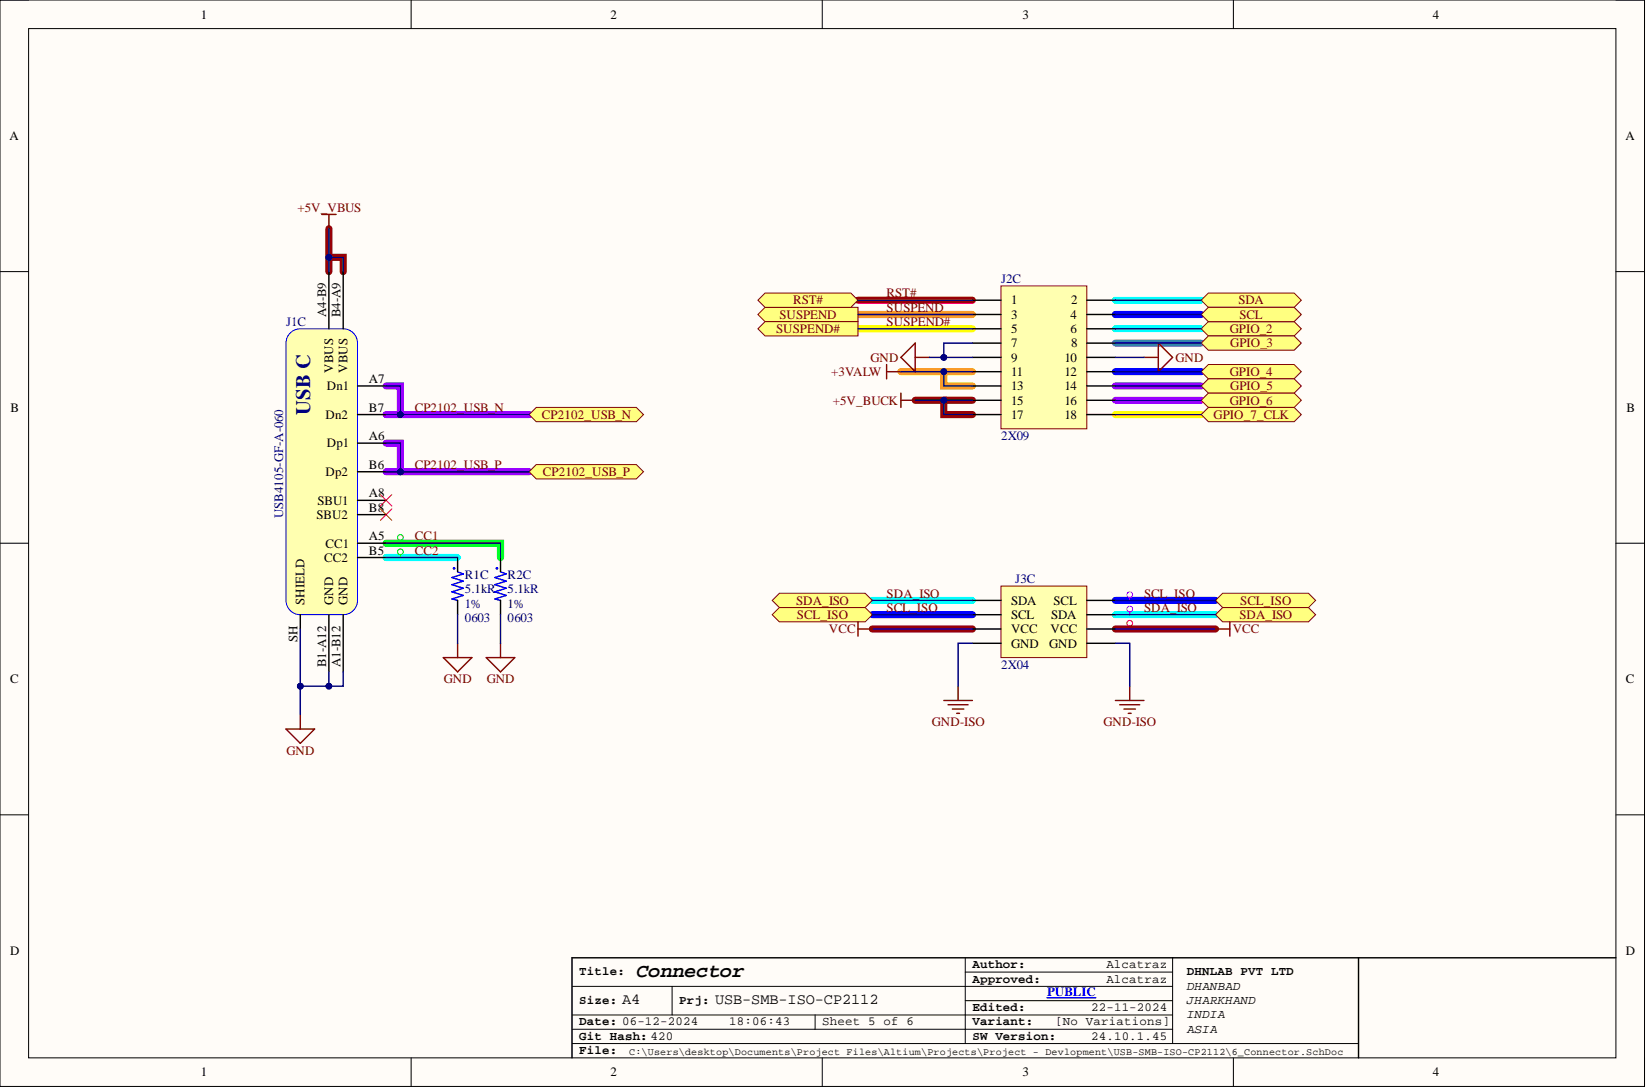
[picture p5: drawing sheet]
<svg xmlns="http://www.w3.org/2000/svg" width="292mm" height="193mm" viewBox="0 0 292 193" stroke-linecap="round" stroke-linejoin="round" font-family="sans-serif">
<path d="M0 0h291.8v192.7h-291.8z" fill-rule="evenodd" fill="#fffcf8"/>
<path d="M0 0h291.8v192.7h-291.8z" fill="none" stroke="#000" stroke-width=".18"/>
<path d="M5.1 5.1h281.7v182.5h-281.7z" fill-rule="evenodd" fill="#fffcf8"/>
<g fill="none" stroke="#000" stroke-width=".18">
<path d="M0 0h5.1M5.1 5.1h281.7v182.5h-281.7zM73 0v5.1M145.9 0v5.1M218.9 0v5.1M286.8 0h5v5.1M0 48.2h5.1M286.8 48.2h5M0 96.3h5.1M286.8 96.3h5M0 144.5h5.1M286.8 144.5h5"/>
<path d="M101.5 174.9h106.6M119.3 174.9v5.1M171.3 172.4h36.8M171.3 177.5h36.8M171.3 169.9v15.2M208.1 169.9v15.2M73 187.6v5.1M101.5 182.6h106.6M101.5 180h106.6M101.5 185.1h139.6M144.6 180v2.6M145.9 187.6v5.1"/>
<path d="M218.9 187.6v5.1M291.8 187.6v5.1"/>
</g>
<path d="M68.5 68.5h2.6v5M68.5 73.5h25.4M68.5 78.6h2.6v5.1M197.9 68.5h15.3M68.5 83.7h25.4" fill="none" stroke="#90f" stroke-width="1.3"/>
<path d="M68.5 96.3h20.3v2.6" fill="none" stroke="#0f0" stroke-width="1.3"/>
<path d="M197.9 53.2h15.3M197.9 58.3h15.3M68.5 98.9h12.7M154.8 106.5h17.8M197.9 109h17.8" fill="none" stroke="#0ff" stroke-width="1.3"/>
<path d="M58.4 40.6v7.6M162.4 71h5.1v2.5h5.1M167.5 71h5.1M154.8 111.6h17.8M197.9 111.6h17.8" fill="none" stroke="#980000" stroke-width="1.3"/>
<path d="M152.3 58.3h20.3M197.9 73.5h15.3" fill="none" stroke="#ff0" stroke-width="1.3"/>
<path d="M152.3 55.8h20.3M159.9 65.9h7.6M172.6 65.9h-5.1v2.6h5.1" fill="none" stroke="#f90" stroke-width="1.3"/>
<path d="M152.3 53.2h20.3" fill="none" stroke="#f00" stroke-width="1.3"/>
<path d="M197.9 55.8h15.3M197.9 65.9h15.3M154.8 109h17.8M197.9 106.5h17.8" fill="none" stroke="#00f" stroke-width="1.3"/>
<path d="M197.9 60.9h15.3" fill="none" stroke="#4a86e8" stroke-width="1.3"/>
<path d="M197.9 71h15.3" fill="none" stroke="#f0f" stroke-width="1.3"/>
<path d="M241.1 169.9v17.7M286.8 169.9h-185.3v17.7" fill="none" stroke="#000" stroke-width=".25"/>
<path d="M185.8 177h8.7" fill="none" stroke="#00f" stroke-width=".25"/>
<path d="M51.3 59.3a2.53 2.53 0 0 1 2-1h7.6a2.53 2.53 0 0 1 2.5 2.6v45.6a2.53 2.53 0 0 1-2.5 2.5h-7.6a2.53 2.53 0 0 1-2.5-2.5v-45.6v-.6z" fill="#ffffb0"/>
<path d="M51.3 59.3a2.53 2.53 0 0 1 2-1h7.6a2.53 2.53 0 0 1 2.5 2.6v45.6a2.53 2.53 0 0 1-2.5 2.5h-7.6a2.53 2.53 0 0 1-2.5-2.5v-45.6v-.6z" fill="none" stroke="#00f" stroke-width=".18"/>
<g fill="none" stroke="#000" stroke-width=".25">
<path d="M63.4 73.5h5.1M63.4 78.6h5.1M63.4 68.5h5.1M63.4 91.3h5.1M63.4 96.3h5.1M63.4 83.7h5.1M63.4 88.7h5.1M63.4 98.9h5.1M81.2 98.9v2.5M88.8 98.9v2.5M53.3 109v2.6M58.4 109v10.2"/>
<path d="M60.9 109v10.2M81.2 106.5v2.5M88.8 106.5v2.5"/>
</g>
<path d="M67.5 87.7l2 2.1M67.5 90.3l2 2M69.5 87.7l-2 2.1M69.5 90.3l-2 2" fill="none" stroke="#f00" stroke-width=".18"/>
<g fill="none" stroke="#0f0" stroke-width=".18">
<path d="M71.1 95.8v.5M71.1 98.4v.5"/>
<circle cx="71.1" cy="95.3" r=".51"/>
<circle cx="71.1" cy="97.9" r=".51"/>
</g>
<path d="M78.7 116.6h5l-2.5 2.6zM81.2 114.1v2.5M86.3 116.6h5.1l-2.6 2.6zM88.8 114.1v2.5M50.8 129.3h5l-2.5 2.5zM53.3 126.8v2.5" fill="none" stroke="#800000" stroke-width=".25"/>
<g fill="none" stroke="#00f" stroke-width=".25">
<path d="M81.2 101.4l1 .4-2 .6 2 .7-2 .6 2 .6-2 .7 2 .6-2 .6 1 .3M88.8 101.4l1 .4-2 .6 2 .7-2 .6 2 .6-2 .7 2 .6-2 .6 1 .3"/>
<circle cx="80.6" cy="100.8" r=".1"/>
<circle cx="88.2" cy="100.8" r=".1"/>
</g>
<path d="M93.9 73.5l1.3-1.2h17.7l1.3 1.2-1.3 1.3h-17.7z" fill-rule="evenodd" fill="#ffff80"/>
<path d="M93.9 73.5l1.3-1.2h17.7l1.3 1.2-1.3 1.3h-17.7z" fill="none" stroke="#800000" stroke-width=".18"/>
<path d="M93.9 83.7l1.3-1.3h17.7l1.3 1.3-1.3 1.2h-17.7z" fill-rule="evenodd" fill="#ffff80"/>
<path d="M93.9 83.7l1.3-1.3h17.7l1.3 1.3-1.3 1.2h-17.7z" fill="none" stroke="#800000" stroke-width=".18"/>
<path d="M57.1 38h2.5M58.4 38v2.6" fill="none" stroke="#800000" stroke-width=".25"/>
<path d="M177.6 104h15.3v12.6h-15.3z" fill-rule="evenodd" fill="#ffffb0"/>
<path d="M177.6 104h15.3v12.6h-15.3z" fill="none" stroke="#800000" stroke-width=".18"/>
<path d="M172.6 111.6h5M172.6 114.1h5M172.6 109h5M172.6 106.5h5M192.9 111.6h5M192.9 114.1h5M192.9 109h5M192.9 106.5h5" fill="none" stroke="#000" stroke-width=".25"/>
<path d="M167.5 124.2h5.1M168.2 125h3.6M169 125.8h2M169.8 126.5h.5M170 121.7v2.5M197.9 124.2h5.1M198.7 125h3.6M199.5 125.8h2M200.2 126.5h.5M200.5 121.7v2.5" fill="none" stroke="#800000" stroke-width=".25"/>
<g fill="none" stroke="#f00" stroke-width=".18">
<path d="M200.5 111.1v.5"/>
<circle cx="200.5" cy="110.5" r=".51"/>
</g>
<path d="M177.6 50.7h15.3v25.4h-15.3z" fill-rule="evenodd" fill="#ffffb0"/>
<path d="M177.6 50.7h15.3v25.4h-15.3z" fill="none" stroke="#800000" stroke-width=".18"/>
<g fill="none" stroke="#000" stroke-width=".25">
<path d="M172.6 55.8h5M172.6 53.2h5M172.6 58.3h5M192.9 55.8h5M192.9 53.2h5M192.9 58.3h5M172.6 60.9h5M172.6 63.4h5M172.6 65.9h5M172.6 68.5h5M172.6 71h5M172.6 73.5h5"/>
<path d="M192.9 60.9h5M192.9 63.4h5M192.9 65.9h5M192.9 68.5h5M192.9 71h5M192.9 73.5h5"/>
</g>
<path d="M159.9 69.7v2.6M159.9 71h2.5" fill="none" stroke="#800000" stroke-width=".25"/>
<path d="M134.5 55.8l1.3-1.3h16.5v2.5h-16.5z" fill-rule="evenodd" fill="#ffff80"/>
<path d="M134.5 55.8l1.3-1.3h16.5v2.5h-16.5z" fill="none" stroke="#800000" stroke-width=".18"/>
<path d="M134.5 58.3l1.3-1.3h16.5v2.6h-16.5z" fill-rule="evenodd" fill="#ffff80"/>
<path d="M134.5 58.3l1.3-1.3h16.5v2.6h-16.5z" fill="none" stroke="#800000" stroke-width=".18"/>
<path d="M134.5 53.2l1.3-1.2h15.2l1.3 1.2-1.3 1.3h-15.2z" fill-rule="evenodd" fill="#ffff80"/>
<path d="M134.5 53.2l1.3-1.2h15.2l1.3 1.2-1.3 1.3h-15.2z" fill="none" stroke="#800000" stroke-width=".18"/>
<path d="M157.3 64.7v2.5M157.3 65.9h2.6M159.9 63.4l2.5-2.5v5zM162.4 63.4h2.6" fill="none" stroke="#800000" stroke-width=".25"/>
<path d="M213.2 58.3l1.2-1.3h15.3l1.2 1.3-1.2 1.3h-15.3z" fill-rule="evenodd" fill="#ffff80"/>
<path d="M213.2 58.3l1.2-1.3h15.3l1.2 1.3-1.2 1.3h-15.3z" fill="none" stroke="#800000" stroke-width=".18"/>
<path d="M213.2 60.9l1.2-1.3h15.3l1.2 1.3-1.2 1.2h-15.3z" fill-rule="evenodd" fill="#ffff80"/>
<path d="M213.2 60.9l1.2-1.3h15.3l1.2 1.3-1.2 1.2h-15.3z" fill="none" stroke="#800000" stroke-width=".18"/>
<path d="M213.2 65.9l1.2-1.2h15.3l1.2 1.2-1.2 1.3h-15.3z" fill-rule="evenodd" fill="#ffff80"/>
<path d="M213.2 65.9l1.2-1.2h15.3l1.2 1.2-1.2 1.3h-15.3z" fill="none" stroke="#800000" stroke-width=".18"/>
<path d="M213.2 68.5l1.2-1.3h15.3l1.2 1.3-1.2 1.2h-15.3z" fill-rule="evenodd" fill="#ffff80"/>
<path d="M213.2 68.5l1.2-1.3h15.3l1.2 1.3-1.2 1.2h-15.3z" fill="none" stroke="#800000" stroke-width=".18"/>
<path d="M213.2 71l1.2-1.3h15.3l1.2 1.3-1.2 1.3h-15.3z" fill-rule="evenodd" fill="#ffff80"/>
<path d="M213.2 71l1.2-1.3h15.3l1.2 1.3-1.2 1.3h-15.3z" fill="none" stroke="#800000" stroke-width=".18"/>
<path d="M213.2 73.5l1.2-1.2h15.3l1.2 1.2-1.2 1.3h-15.3z" fill-rule="evenodd" fill="#ffff80"/>
<path d="M213.2 73.5l1.2-1.2h15.3l1.2 1.2-1.2 1.3h-15.3z" fill="none" stroke="#800000" stroke-width=".18"/>
<path d="M203 63.4h2.6M205.6 60.9l2.5 2.5-2.5 2.5z" fill="none" stroke="#800000" stroke-width=".25"/>
<path d="M213.2 53.2l1.2-1.2h15.3l1.2 1.2-1.2 1.3h-15.3z" fill-rule="evenodd" fill="#ffff80"/>
<path d="M213.2 53.2l1.2-1.2h15.3l1.2 1.2-1.2 1.3h-15.3z" fill="none" stroke="#800000" stroke-width=".18"/>
<path d="M213.2 55.8l1.2-1.3h15.3l1.2 1.3-1.2 1.2h-15.3z" fill-rule="evenodd" fill="#ffff80"/>
<path d="M213.2 55.8l1.2-1.3h15.3l1.2 1.3-1.2 1.2h-15.3z" fill="none" stroke="#800000" stroke-width=".18"/>
<path d="M137 109l1.3-1.2h15.2l1.3 1.2-1.3 1.3h-15.2z" fill-rule="evenodd" fill="#ffff80"/>
<path d="M137 109l1.3-1.2h15.2l1.3 1.2-1.3 1.3h-15.2z" fill="none" stroke="#800000" stroke-width=".18"/>
<path d="M137 106.5l1.3-1.3h15.2l1.3 1.3-1.3 1.3h-15.2z" fill-rule="evenodd" fill="#ffff80"/>
<path d="M137 106.5l1.3-1.3h15.2l1.3 1.3-1.3 1.3h-15.2z" fill="none" stroke="#800000" stroke-width=".18"/>
<g fill="none" stroke="#f0f" stroke-width=".18">
<path d="M200.5 106v.5M200.5 108.5v.5"/>
<circle cx="200.5" cy="105.5" r=".51"/>
<circle cx="200.5" cy="108" r=".51"/>
</g>
<path d="M215.7 106.5l1.3-1.3h15.2l1.3 1.3-1.3 1.3h-15.2z" fill-rule="evenodd" fill="#ffff80"/>
<path d="M215.7 106.5l1.3-1.3h15.2l1.3 1.3-1.3 1.3h-15.2z" fill="none" stroke="#800000" stroke-width=".18"/>
<path d="M215.7 109l1.3-1.2h15.2l1.3 1.2-1.3 1.3h-15.2z" fill-rule="evenodd" fill="#ffff80"/>
<path d="M215.7 109l1.3-1.2h15.2l1.3 1.2-1.3 1.3h-15.2z" fill="none" stroke="#800000" stroke-width=".18"/>
<path d="M68.5 68.5h2.6v5" fill="none" stroke="#000080" stroke-width=".25"/>
<circle cx="71.1" cy="73.5" r=".51" fill="#000080"/>
<circle cx="71.1" cy="73.5" r=".51" fill="none" stroke="#000080" stroke-width=".18"/>
<path d="M68.5 73.5h25.4" fill="none" stroke="#000080" stroke-width=".25"/>
<circle cx="71.1" cy="73.5" r=".51" fill="#000080"/>
<circle cx="71.1" cy="73.5" r=".51" fill="none" stroke="#000080" stroke-width=".18"/>
<path d="M68.5 78.6h2.6v5.1" fill="none" stroke="#000080" stroke-width=".25"/>
<circle cx="71.1" cy="83.7" r=".51" fill="#000080"/>
<circle cx="71.1" cy="83.7" r=".51" fill="none" stroke="#000080" stroke-width=".18"/>
<path d="M58.4 40.6v7.6M68.5 96.3h20.3v2.6M68.5 98.9h12.7M53.3 111.6v10.1M81.2 109v5.1M88.8 109v5.1" fill="none" stroke="#000080" stroke-width=".25"/>
<circle cx="53.3" cy="121.7" r=".51" fill="#000080"/>
<circle cx="53.3" cy="121.7" r=".51" fill="none" stroke="#000080" stroke-width=".18"/>
<path d="M58.4 119.2v2.5" fill="none" stroke="#000080" stroke-width=".25"/>
<circle cx="58.4" cy="121.7" r=".51" fill="#000080"/>
<circle cx="58.4" cy="121.7" r=".51" fill="none" stroke="#000080" stroke-width=".18"/>
<path d="M60.9 119.2v2.5h-7.6v5.1" fill="none" stroke="#000080" stroke-width=".25"/>
<circle cx="53.3" cy="121.7" r=".51" fill="#000080"/>
<circle cx="53.3" cy="121.7" r=".51" fill="none" stroke="#000080" stroke-width=".18"/>
<circle cx="58.4" cy="121.7" r=".51" fill="#000080"/>
<circle cx="58.4" cy="121.7" r=".51" fill="none" stroke="#000080" stroke-width=".18"/>
<path d="M68.5 83.7h25.4" fill="none" stroke="#000080" stroke-width=".25"/>
<circle cx="71.1" cy="83.7" r=".51" fill="#000080"/>
<circle cx="71.1" cy="83.7" r=".51" fill="none" stroke="#000080" stroke-width=".18"/>
<path d="M152.3 58.3h20.3M152.3 55.8h20.3M152.3 53.2h20.3M162.4 71h5.1v2.5h5.1M197.9 114.1h2.6v7.6" fill="none" stroke="#000080" stroke-width=".25"/>
<circle cx="167.5" cy="71" r=".51" fill="#000080"/>
<circle cx="167.5" cy="71" r=".51" fill="none" stroke="#000080" stroke-width=".18"/>
<path d="M167.5 71h5.1" fill="none" stroke="#000080" stroke-width=".25"/>
<circle cx="167.5" cy="71" r=".51" fill="#000080"/>
<circle cx="167.5" cy="71" r=".51" fill="none" stroke="#000080" stroke-width=".18"/>
<path d="M172.6 65.9h-5.1v2.6h5.1" fill="none" stroke="#000080" stroke-width=".25"/>
<circle cx="167.5" cy="65.9" r=".51" fill="#000080"/>
<circle cx="167.5" cy="65.9" r=".51" fill="none" stroke="#000080" stroke-width=".18"/>
<path d="M159.9 65.9h7.6" fill="none" stroke="#000080" stroke-width=".25"/>
<circle cx="167.5" cy="65.9" r=".51" fill="#000080"/>
<circle cx="167.5" cy="65.9" r=".51" fill="none" stroke="#000080" stroke-width=".18"/>
<path d="M172.6 60.9h-5.1v2.5h5.1" fill="none" stroke="#000080" stroke-width=".25"/>
<circle cx="167.5" cy="63.4" r=".51" fill="#000080"/>
<circle cx="167.5" cy="63.4" r=".51" fill="none" stroke="#000080" stroke-width=".18"/>
<path d="M165 63.4h2.5" fill="none" stroke="#000080" stroke-width=".25"/>
<circle cx="167.5" cy="63.4" r=".51" fill="#000080"/>
<circle cx="167.5" cy="63.4" r=".51" fill="none" stroke="#000080" stroke-width=".18"/>
<g fill="none" stroke="#000080" stroke-width=".25">
<path d="M197.9 53.2h15.3M197.9 55.8h15.3M197.9 58.3h15.3M197.9 60.9h15.3M197.9 65.9h15.3M197.9 68.5h15.3M197.9 71h15.3M197.9 73.5h15.3M197.9 63.4h5.1M154.8 106.5h17.8M154.8 111.6h17.8M154.8 109h17.8"/>
<path d="M172.6 114.1h-2.6v7.6M197.9 106.5h17.8M197.9 111.6h17.8M197.9 109h17.8"/>
</g>
<path d="M152.3 110.3v2.5M152.3 111.6h2.5M215.7 111.6h2.5M218.2 110.3v2.5" fill="none" stroke="#800000" stroke-width=".25"/>
<text font-size="10.9" fill="#000080" x="57.9" y="55.2">PIJ1C0A40B9</text>
<text font-size="3.6" fill="#000080" x="55.1" y="73.5" transform="rotate(-90 55.1 73.5)">USB C</text>
<text font-size="3.5" x="112.9" y="173.3">Connector</text>
<g font-size="2.7">
<text x="110.4" y="178.2">A4</text>
<text x="126.9" y="178.2">USB-SMB-ISO-CP2112</text>
</g>
<g font-size="2.3">
<text x="35.6" y="3.3">1</text>
<text x="108.4" y="3.3">2</text>
<text x="181.4" y="3.3">3</text>
<text x="254.3" y="3.3">4</text>
<text x="1.7" y="24.8">A</text>
<text x="288.5" y="24.8">A</text>
<text x="57.9" y="56.3" transform="rotate(-90 57.9 56.3)">A4-B9</text>
<text x="60.4" y="56.3" transform="rotate(-90 60.4 56.3)">B4-A9</text>
<text x="179.4" y="54">1</text>
<text x="179.4" y="56.5">3</text>
<text x="179.4" y="59.1">5</text>
<text x="190" y="56.5">4</text>
<text x="190" y="59.1">6</text>
<text x="190.1" y="54">2</text>
<text x="179.4" y="61.6">7</text>
<text x="179.4" y="64.1">9</text>
<text x="188.9" y="64.1">10</text>
<text x="190.1" y="61.6">8</text>
<text x="58" y="69.2">Dn1</text>
<text x="59.1" y="66.1" transform="rotate(-90 59.1 66.1)">VBUS</text>
<text x="61.7" y="66.1" transform="rotate(-90 61.7 66.1)">VBUS</text>
<text x="65.5" y="68">A7</text>
<text x="179.4" y="66.7">11</text>
<text x="179.4" y="69.2">13</text>
<text x="179.4" y="71.8">15</text>
<text x="188.9" y="66.7">12</text>
<text x="188.9" y="69.2">14</text>
<text x="188.9" y="71.8">16</text>
<text x="1.9" y="73">B</text>
<text x="57.8" y="74.3">Dn2</text>
<text x="65.5" y="73">B7</text>
<text x="179.4" y="74.3">17</text>
<text x="188.9" y="74.3">18</text>
<text x="288.6" y="73">B</text>
<text x="58" y="79.4">Dp1</text>
<text x="65.5" y="78.1">A6</text>
<text x="65.5" y="83.2">B6</text>
<text x="56.3" y="89.5">SBU1</text>
<text x="57.8" y="84.4">Dp2</text>
<text x="65.5" y="88.2">A8</text>
<text x="56.2" y="92">SBU2</text>
<text x="65.5" y="90.8">B8</text>
<text x="65.5" y="95.8">A5</text>
<text x="57.5" y="99.6">CC2</text>
<text x="57.8" y="97.1">CC1</text>
<text x="65.5" y="98.4">B5</text>
<text x="54.1" y="107.2" transform="rotate(-90 54.1 107.2)">SHIELD</text>
<text x="59.1" y="107.2" transform="rotate(-90 59.1 107.2)">GND</text>
<text x="61.7" y="107.2" transform="rotate(-90 61.7 107.2)">GND</text>
<text x="179.4" y="107.2">SDA</text>
<text x="186.9" y="107.2">SCL</text>
<text x="52.8" y="113.9" transform="rotate(-90 52.8 113.9)">SH</text>
<text x="179.4" y="112.3">VCC</text>
<text x="179.4" y="109.8">SCL</text>
<text x="186.4" y="112.3">VCC</text>
<text x="186.5" y="109.8">SDA</text>
<text x="57.9" y="118.3" transform="rotate(-90 57.9 118.3)">B1-A12</text>
<text x="60.4" y="118.3" transform="rotate(-90 60.4 118.3)">A1-B12</text>
<text x="179.4" y="114.9">GND</text>
<text x="186.2" y="114.9">GND</text>
<text x="1.8" y="121.2">C</text>
<text x="288.5" y="121.2">C</text>
<text x="1.8" y="169.4">D</text>
<text x="288.5" y="169.4">D</text>
<text x="35.6" y="190.9">1</text>
<text x="108.4" y="190.9">2</text>
<text x="181.4" y="190.9">3</text>
<text x="254.3" y="190.9">4</text>
</g>
<g font-size="2.3" fill="#800000">
<text x="52.8" y="37.5">+5V_VBUS</text>
<text x="157.3" y="52.7">RST#</text>
<text x="137.7" y="59.1">SUSPEND#</text>
<text x="138.3" y="56.5">SUSPEND</text>
<text x="140.8" y="54">RST#</text>
<text x="157.3" y="55.3">SUSPEND</text>
<text x="157.3" y="57.8">SUSPEND#</text>
<text x="218.2" y="59.1">GPIO_2</text>
<text x="219.8" y="54">SDA</text>
<text x="219.9" y="56.5">SCL</text>
<text x="154.5" y="64.1">GND</text>
<text x="208.6" y="64.1">GND</text>
<text x="218.3" y="61.6">GPIO_3</text>
<text x="147.5" y="66.7">+3VALW</text>
<text x="147.8" y="71.8">+5V_BUCK</text>
<text x="218.2" y="66.7">GPIO_4</text>
<text x="218.2" y="71.8">GPIO_6</text>
<text x="218.3" y="69.2">GPIO_5</text>
<text x="73.6" y="73">CP2102_USB_N</text>
<text x="96.2" y="74.3">CP2102_USB_N</text>
<text x="215.4" y="74.3">GPIO_7_CLK</text>
<text x="73.6" y="83.2">CP2102_USB_P</text>
<text x="96.3" y="84.4">CP2102_USB_P</text>
<text x="73.6" y="95.8">CC1</text>
<text x="73.6" y="98.4">CC2</text>
<text x="141.3" y="107.2">SDA_ISO</text>
<text x="157.3" y="106">SDA_ISO</text>
<text x="203" y="106">SCL_ISO</text>
<text x="220.1" y="107.2">SCL_ISO</text>
<text x="141.4" y="109.8">SCL_ISO</text>
<text x="147.1" y="112.3">VCC</text>
<text x="157.3" y="108.5">SCL_ISO</text>
<text x="203" y="108.5">SDA_ISO</text>
<text x="218.8" y="112.3">VCC</text>
<text x="219.9" y="109.8">SDA_ISO</text>
<text x="78.8" y="121.2">GND</text>
<text x="86.4" y="121.2">GND</text>
<text x="165.4" y="128.8">GND-ISO</text>
<text x="195.8" y="128.8">GND-ISO</text>
<text x="50.8" y="133.9">GND</text>
</g>
<g font-size="2.3" fill="#000080">
<text x="177.6" y="50.2">J2C</text>
<text x="50.8" y="57.8">J1C</text>
<text x="177.6" y="78.1">2X09</text>
<text x="50.2" y="92" transform="rotate(-90 50.2 92)">USB4105-GF-A-060</text>
<text x="82.5" y="107.8">1%</text>
<text x="82.5" y="105.2">5.1kR</text>
<text x="82.5" y="102.7">R1C</text>
<text x="90.1" y="107.8">1%</text>
<text x="90.1" y="105.2">5.1kR</text>
<text x="90.1" y="102.7">R2C</text>
<text x="180.2" y="103.4">J3C</text>
<text x="82.5" y="110.3">0603</text>
<text x="90.1" y="110.3">0603</text>
<text x="177.6" y="118.7">2X04</text>
</g>
<text font-size="2.3" fill="#00f" x="185.8" y="176.7">PUBLIC</text>
<g font-size="2.2">
<text x="102.8" y="173">Title:</text>
<text x="172.6" y="171.7">Author:</text>
<text x="196.3" y="171.7">Alcatraz</text>
<text x="210.6" y="173">DHNLAB PVT LTD</text>
<text x="102.8" y="178.1">Size:</text>
<text x="120.5" y="178.1">Prj:</text>
<text x="172.6" y="174.3">Approved:</text>
<text x="172.6" y="179.3">Edited:</text>
<text x="193.6" y="179.3">22-11-2024</text>
<text x="196.3" y="174.3">Alcatraz</text>
<text x="210.6" y="175.5">DHANBAD</text>
<text x="210.6" y="178.1">JHARKHAND</text>
<text x="102.8" y="181.9">Date: 06-12-2024</text>
<text x="102.8" y="184.4">Git Hash: 420</text>
<text x="129.4" y="181.9">18:06:43</text>
<text x="145.9" y="181.9">Sheet 5 of 6</text>
<text x="172.6" y="184.4">SW Version:</text>
<text x="172.6" y="181.9">Variant:</text>
<text x="187.3" y="181.9">[No Variations]</text>
<text x="193.6" y="184.4">24.10.1.45</text>
<text x="210.6" y="180.6">INDIA</text>
<text x="210.6" y="183.1">ASIA</text>
<text x="102.8" y="186.9">File:</text>
</g>
<text font-size="1.8" x="111.7" y="187.1">C:\Users\desktop\Documents\Project Files\Altium\Projects\Project - Devlopment\USB-SMB-ISO-CP2112\6_Connector.SchDoc</text>
</svg>
